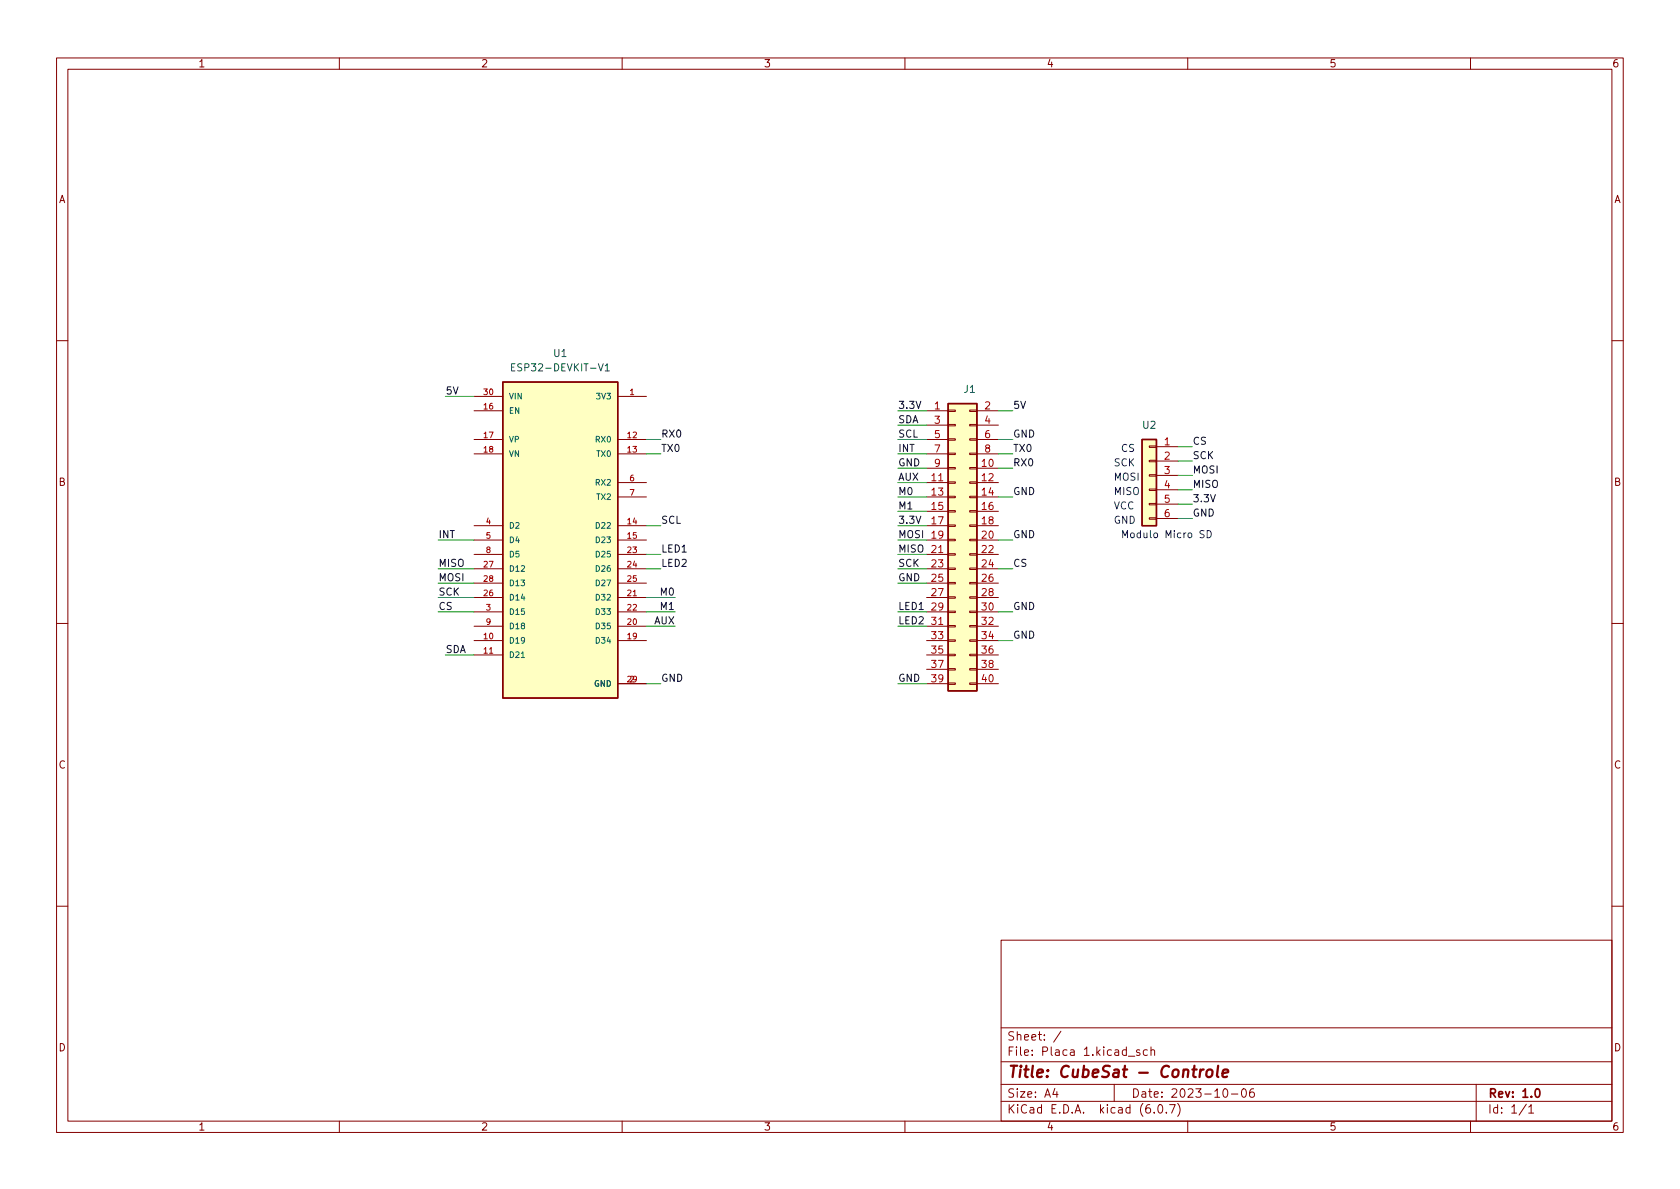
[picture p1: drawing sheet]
<svg xmlns="http://www.w3.org/2000/svg" width="297mm" height="210mm" viewBox="0 0 297 210" stroke-linecap="round" stroke-linejoin="round" font-family="sans-serif">
<g fill="none" stroke="#840000" stroke-width=".18">
<path d="M10 10.2h277v190.1h-277zM12 12.2h273v186.1h-273zM60 10.2v2M110 10.2v2M160 10.2v2M210 10.2v2M260 10.2v2M10 60.2h2M83.8 72.6h5.1M83.8 77.7h5.1M83.8 70.1h5.1M109.2 77.7h5.1"/>
<path d="M109.2 70.1h5.1M163.8 72.6h3.8M163.8 75.2h3.8M163.8 77.7h3.8M167.6 77.6h1.3v.2h-1.3zM167.6 75.1h1.3v.2h-1.3zM167.6 72.5h1.3v.3h-1.3zM171.4 77.6h1.3v.2h-1.3zM171.4 75.1h1.3v.2h-1.3zM171.4 72.5h1.3v.3h-1.3zM172.7 72.6h3.8M172.7 75.2h3.8"/>
<path d="M172.7 77.7h3.8M203.2 78.9h1.3v.2h-1.3zM204.5 79h3.8M285 60.2h2M83.8 93h5.1M83.8 95.5h5.1M83.8 98h5.1M83.8 80.3h5.1M109.2 85.3h5.1M109.2 87.9h5.1M109.2 93h5.1M109.2 95.5h5.1"/>
<path d="M109.2 98h5.1M109.2 80.3h5.1M163.8 82.8h3.8M163.8 85.3h3.8M163.8 87.9h3.8M163.8 90.4h3.8M163.8 93h3.8M163.8 95.5h3.8M163.8 98h3.8M163.8 80.3h3.8M167.6 97.9h1.3v.3h-1.3zM167.6 95.4h1.3v.2h-1.3z"/>
<path d="M167.6 92.8h1.3v.3h-1.3zM167.6 90.3h1.3v.2h-1.3zM167.6 87.8h1.3v.2h-1.3zM167.6 85.2h1.3v.3h-1.3zM167.6 82.7h1.3v.2h-1.3zM167.6 80.1h1.3v.3h-1.3zM171.4 97.9h1.3v.3h-1.3zM171.4 95.4h1.3v.2h-1.3zM171.4 92.8h1.3v.3h-1.3zM171.4 90.3h1.3v.2h-1.3zM171.4 87.8h1.3v.2h-1.3zM171.4 85.2h1.3v.3h-1.3z"/>
<path d="M171.4 82.7h1.3v.2h-1.3zM171.4 80.1h1.3v.3h-1.3zM172.7 82.8h3.8M172.7 85.3h3.8M172.7 87.9h3.8M172.7 90.4h3.8M172.7 93h3.8M172.7 95.5h3.8M172.7 98h3.8M172.7 80.3h3.8M203.2 91.6h1.3v.2h-1.3zM203.2 89h1.3v.3h-1.3z"/>
<path d="M203.2 86.5h1.3v.2h-1.3zM203.2 83.9h1.3v.3h-1.3zM203.2 81.4h1.3v.3h-1.3zM204.5 81.5h3.8M204.5 84.1h3.8M204.5 86.6h3.8M204.5 89.1h3.8M204.5 91.7h3.8M10 110.2h2M83.8 100.6h5.1M83.8 103.1h5.1M83.8 105.7h5.1"/>
<path d="M83.8 108.2h5.1M83.8 110.7h5.1M83.8 113.3h5.1M83.8 115.8h5.1M109.2 100.6h5.1M109.2 103.1h5.1M109.2 105.7h5.1M109.2 108.2h5.1M109.2 110.7h5.1M109.2 113.3h5.1M163.8 100.6h3.8M163.8 103.1h3.8"/>
<path d="M163.8 105.7h3.8M163.8 108.2h3.8M163.8 110.7h3.8M163.8 113.3h3.8M163.8 115.8h3.8M163.8 118.4h3.8M167.6 118.2h1.3v.3h-1.3zM167.6 115.7h1.3v.2h-1.3zM167.6 113.2h1.3v.2h-1.3zM167.6 110.6h1.3v.3h-1.3zM167.6 108.1h1.3v.2h-1.3zM167.6 105.5h1.3v.3h-1.3z"/>
<path d="M167.6 103h1.3v.2h-1.3zM167.6 100.5h1.3v.2h-1.3zM171.4 118.2h1.3v.3h-1.3zM171.4 115.7h1.3v.2h-1.3zM171.4 113.2h1.3v.2h-1.3zM171.4 110.6h1.3v.3h-1.3zM171.4 108.1h1.3v.2h-1.3zM171.4 105.5h1.3v.3h-1.3zM171.4 103h1.3v.2h-1.3zM171.4 100.5h1.3v.2h-1.3zM172.7 100.6h3.8M172.7 103.1h3.8"/>
<path d="M172.7 105.7h3.8M172.7 108.2h3.8M172.7 110.7h3.8M172.7 113.3h3.8M172.7 115.8h3.8M172.7 118.4h3.8M285 110.2h2M109.2 120.9h5.1M163.8 120.9h3.8M167.6 120.8h1.3v.2h-1.3zM171.4 120.8h1.3v.2h-1.3zM172.7 120.9h3.8"/>
<path d="M10 160.2h2M177 166.3h108v32h-108zM285 160.2h2M60 198.3v2M110 198.3v2M160 198.3v2M177 194.8h108M177 191.8h108M177 187.8h108M177 181.8h108M186.5 192.5l-.4 1h1M186.9 193v1"/>
<path d="M187.6 182.4l-1.3 1.9M197 191.8v3M199.5 186.8h1.1M201.5 185.7l-.4-.1-.2 .2 .1 .3 .5 .1v.4h-.6M202.9 185.7l-.5-.1-.3 .3v.4l.2 .3h.6M203.5 185.8l.2-.2 .4 .1v.9M203.5 185.1v1.5M204.1 196.7v.1M204.9 195.4l.2-.1a.81 .81 0 0 1 .6 .7 .81 .81 0 0 1-.3 .8h-.2a.81 .81 0 0 1-.6-.6 .81 .81 0 0 1 .3-.8zM206.2 196.7v.1M206.8 195.3h1l-.7 1.5M208.2 195.1a1.72 1.72 0 0 1 0 2.3"/>
<path d="M210 198.3v2M216.4 192.6l.2-.1a.81 .81 0 0 1 .6 .7 .81 .81 0 0 1-.3 .8h-.2a.81 .81 0 0 1-.6-.6 .81 .81 0 0 1 .3-.8zM217.7 193.5h1.2M219.7 192.6l.2-.1a.81 .81 0 0 1 .5 .7 .81 .81 0 0 1-.3 .8h-.1a.81 .81 0 0 1-.6-.6 .81 .81 0 0 1 .3-.8zM221.6 192.5a.59 .59 0 0 0-.7 .7v.5l.2 .3h.4l.2-.1 .1-.5-.2-.2-.4-.1-.3 .3M260 198.3v2M261 191.8v6.5M269.9 195.3l-1.3 1.9M270.3 195.8l.4-.5v1.5M270.3 196.8h.9"/>
</g>
<path d="M271.6 192.6l.2-.1a.82 .82 0 0 1 .6 .7 .82 .82 0 0 1-.3 .8h-.2a.81 .81 0 0 1-.6-.6 .81 .81 0 0 1 .3-.8z" fill="none" stroke="#840000" stroke-width=".3"/>
<path d="M212.3 189.1l-.2 1.4M212.8 189.1l-.4 .1-.2 .3M213.5 189.3a.52 .52 0 0 1 .5-.2 .52 .52 0 0 1 .4 .4l-.1 .6a.55 .55 0 0 1-.5 .4 .55 .55 0 0 1-.5-.4zM215.4 188.5l-.2 1.7 .2 .3M216.2 189.8l.9-.2v-.4l-.6-.1-.3 .3v1l.2 .1 .6-.1" fill="none" stroke="#840000" stroke-width=".4"/>
<g fill="#ffffc2" stroke="#ffffc2" stroke-width=".18">
<path d="M167.6 71.4h5.1v50.8h-5.1z"/>
<path d="M88.9 67.6h20.3v55.8h-20.3z"/>
<path d="M201.9 77.7h2.6v15.3h-2.6z"/>
</g>
<path d="M88.9 67.6h20.3v55.8h-20.3zM167.6 71.4h5.1v50.8h-5.1zM201.9 77.7h2.6v15.3h-2.6z" fill="none" stroke="#840000" stroke-width=".25"/>
<path d="M90.4 64.9h.5M91 64.3h-.6v1.3h.6M107 64.7l.4-.4v1.3M107 65.6h.7M92.2 116.3h.5" fill="none" stroke="#006464" stroke-width=".18"/>
<path d="M212.9 93.9l-.5-.1-.2 .1v.4l.6 .2 .1 .3-.2 .3-.5-.1M213.4 93.8a.64 .64 0 0 1 .8 .7 .64 .64 0 0 1-.8 .6z" fill="none" stroke="#0000c2" stroke-width=".18"/>
<g fill="none" stroke="#009600" stroke-width=".18">
<path d="M78.7 70.1h5.1M114.3 77.7h2.5M158.7 77.7h5.1M158.7 72.6h5.1M158.7 75.2h5.1M176.5 77.7h2.6M176.5 72.6h2.6M208.3 79h2.5M77.5 95.5h6.3M114.3 93h2.5M114.3 98h2.5M114.3 80.3h2.5"/>
<path d="M158.7 93h5.1M158.7 95.5h5.1M158.7 98h5.1M158.7 85.3h5.1M158.7 87.9h5.1M158.7 82.8h5.1M158.7 80.3h5.1M158.7 90.4h5.1M176.5 95.5h2.6M176.5 87.9h2.6M176.5 82.8h2.6M176.5 80.3h2.6"/>
<path d="M208.3 84.1h2.5M208.3 86.6h2.5M208.3 89.1h2.5M208.3 81.5h2.5M208.3 91.7h2.5M77.5 100.6h6.3M77.5 105.7h6.3M77.5 108.2h6.3M77.5 103.1h6.3M78.7 115.8h5.1M114.3 100.6h2.5M114.3 105.7h5.1"/>
<path d="M114.3 108.2h5.1M114.3 110.7h5.1M158.7 100.6h5.1M158.7 108.2h5.1M158.7 110.7h5.1M158.7 103.1h5.1M176.5 100.6h2.6M176.5 108.2h2.6M176.5 113.3h2.6M114.3 120.9h2.5M158.7 120.9h5.1"/>
</g>
<text font-size="2.8" fill="#840000" x="178" y="190.6">Title: CubeSat - Controle</text>
<g font-size="2.1" fill="#840000">
<text x="178" y="184">Sheet: /</text>
<text x="178" y="186.7">File: Placa 1.kicad_sch</text>
<text x="178" y="196.9">KiCad E.D.A. kicad (6.0.7)</text>
<text x="178" y="194.1">Size: A4</text>
<text x="200" y="194.1">Date: 2023-10-06</text>
<text x="263" y="194.1">Rev: 1.0</text>
<text x="263" y="196.9">Id: 1/1</text>
</g>
<g font-size="1.8" fill="#840000">
<text x="35" y="11.9">1</text>
<text x="85" y="11.9">2</text>
<text x="135" y="11.9">3</text>
<text x="185" y="11.9">4</text>
<text x="235" y="11.9">5</text>
<text x="285" y="11.9">6</text>
<text x="10.3" y="35.9">A</text>
<text x="285.3" y="35.9">A</text>
<text x="10.3" y="85.9">B</text>
<text x="285.3" y="85.9">B</text>
<text x="10.3" y="135.9">C</text>
<text x="285.3" y="135.9">C</text>
<text x="10.3" y="185.9">D</text>
<text x="285.3" y="185.9">D</text>
<text x="35" y="199.9">1</text>
<text x="85" y="199.9">2</text>
<text x="135" y="199.9">3</text>
<text x="185" y="199.9">4</text>
<text x="235" y="199.9">5</text>
<text x="285" y="199.9">6</text>
</g>
<g font-size="1.8" fill="#006464">
<text x="91.4" y="65.7">ESP32-DEVKIT-V1</text>
<text x="97.9" y="63.1">U1</text>
<text x="170.5" y="69.5">J1</text>
<text x="202.1" y="75.8">U2</text>
</g>
<g font-size="1.8" fill="#0f0f0f">
<text x="78.7" y="69.7">5V</text>
<text x="116.8" y="77.4">RX0</text>
<text x="158.7" y="77.4">SCL</text>
<text x="158.7" y="72.3">3.3V</text>
<text x="158.7" y="74.8">SDA</text>
<text x="179.1" y="77.4">GND</text>
<text x="179.1" y="72.3">5V</text>
<text x="116.8" y="79.9">TX0</text>
<text x="158.7" y="79.9">INT</text>
<text x="158.7" y="82.4">GND</text>
<text x="179.1" y="82.4">RX0</text>
<text x="179.1" y="79.9">TX0</text>
<text x="210.8" y="83.7">MOSI</text>
<text x="210.8" y="78.6">CS</text>
<text x="210.8" y="81.2">SCK</text>
<text x="158.7" y="85">AUX</text>
<text x="158.7" y="87.5">M0</text>
<text x="179.1" y="87.5">GND</text>
<text x="210.8" y="88.8">3.3V</text>
<text x="210.8" y="86.3">MISO</text>
<text x="77.5" y="95.1">INT</text>
<text x="116.8" y="92.6">SCL</text>
<text x="158.7" y="90.1">M1</text>
<text x="158.7" y="95.1">MOSI</text>
<text x="158.7" y="92.6">3.3V</text>
<text x="179.1" y="95.1">GND</text>
<text x="210.8" y="91.3">GND</text>
<text x="77.5" y="100.2">MISO</text>
<text x="116.8" y="97.7">LED1</text>
<text x="116.8" y="100.2">LED2</text>
<text x="158.7" y="97.7">MISO</text>
<text x="158.7" y="100.2">SCK</text>
<text x="179.1" y="100.2">CS</text>
<text x="77.5" y="107.8">CS</text>
<text x="77.5" y="102.8">MOSI</text>
<text x="77.5" y="105.3">SCK</text>
<text x="116.9" y="105.3">M0</text>
<text x="116.9" y="107.8">M1</text>
<text x="158.7" y="107.8">LED1</text>
<text x="158.7" y="102.8">GND</text>
<text x="179.1" y="107.8">GND</text>
<text x="115.6" y="110.4">AUX</text>
<text x="158.7" y="110.4">LED2</text>
<text x="179.1" y="112.9">GND</text>
<text x="78.7" y="115.5">SDA</text>
<text x="116.8" y="120.5">GND</text>
<text x="158.7" y="120.5">GND</text>
</g>
<g font-size="1.8" fill="#a90000">
<text x="165.2" y="72.4">1</text>
<text x="165.2" y="74.9">3</text>
<text x="165.2" y="77.5">5</text>
<text x="174.1" y="72.4">2</text>
<text x="174.1" y="74.9">4</text>
<text x="174.1" y="77.5">6</text>
<text x="165.2" y="80">7</text>
<text x="165.2" y="82.5">9</text>
<text x="173.6" y="82.5">10</text>
<text x="174.1" y="80">8</text>
<text x="205.9" y="78.7">1</text>
<text x="205.9" y="81.3">2</text>
<text x="205.9" y="83.8">3</text>
<text x="164.8" y="85.1">11</text>
<text x="164.8" y="87.6">13</text>
<text x="173.6" y="85.1">12</text>
<text x="173.6" y="87.6">14</text>
<text x="205.9" y="86.4">4</text>
<text x="205.9" y="88.9">5</text>
<text x="164.8" y="90.2">15</text>
<text x="164.8" y="92.7">17</text>
<text x="164.8" y="95.2">19</text>
<text x="173.6" y="90.2">16</text>
<text x="173.6" y="92.7">18</text>
<text x="173.6" y="95.2">20</text>
<text x="205.9" y="91.4">6</text>
<text x="164.8" y="97.8">21</text>
<text x="164.8" y="100.3">23</text>
<text x="173.6" y="97.8">22</text>
<text x="173.6" y="100.3">24</text>
<text x="164.8" y="102.9">25</text>
<text x="164.8" y="105.4">27</text>
<text x="164.8" y="107.9">29</text>
<text x="173.6" y="102.9">26</text>
<text x="173.6" y="105.4">28</text>
<text x="173.6" y="107.9">30</text>
<text x="164.8" y="110.5">31</text>
<text x="164.8" y="113">33</text>
<text x="173.6" y="110.5">32</text>
<text x="173.6" y="113">34</text>
<text x="164.8" y="115.6">35</text>
<text x="164.8" y="118.1">37</text>
<text x="173.6" y="115.6">36</text>
<text x="173.6" y="118.1">38</text>
<text x="164.8" y="120.6">39</text>
<text x="173.6" y="120.6">40</text>
</g>
<g font-size="1.8" fill="#0000c2">
<text x="196.8" y="82.4">SCK</text>
<text x="198.1" y="79.9">CS</text>
<text x="196.8" y="87.5">MISO</text>
<text x="196.8" y="85">MOSI</text>
<text x="196.8" y="90.1">VCC</text>
<text x="196.8" y="92.6">GND</text>
<text x="198.1" y="95.1">Modulo Micro SD</text>
</g>
<g font-size="1.4" fill="#a90000">
<text x="85.6" y="69.8">30</text>
<text x="111.4" y="69.8">1</text>
<text x="85.6" y="72.4">16</text>
<text x="85.6" y="77.5">17</text>
<text x="111" y="77.5">12</text>
<text x="85.6" y="80">18</text>
<text x="111" y="80">13</text>
<text x="111.4" y="85.1">6</text>
<text x="111.4" y="87.6">7</text>
<text x="86" y="92.7">4</text>
<text x="86" y="95.2">5</text>
<text x="111" y="92.7">14</text>
<text x="111" y="95.2">15</text>
<text x="85.6" y="100.3">27</text>
<text x="86" y="97.8">8</text>
<text x="111" y="97.8">23</text>
<text x="111" y="100.3">24</text>
<text x="85.6" y="105.4">26</text>
<text x="85.6" y="102.9">28</text>
<text x="86" y="107.9">3</text>
<text x="111" y="105.4">21</text>
<text x="111" y="107.9">22</text>
<text x="111" y="102.9">25</text>
<text x="85.6" y="113">10</text>
<text x="86" y="110.5">9</text>
<text x="111" y="113">19</text>
<text x="111" y="110.5">20</text>
<text x="85.6" y="115.6">11</text>
<text x="111.4" y="120.6">2</text>
</g>
<g font-size="1.4" fill="#006464">
<text x="89.9" y="70.6">VIN</text>
<text x="105.7" y="70.6">3V3</text>
<text x="89.9" y="73.1">EN</text>
<text x="89.9" y="78.2">VP</text>
<text x="89.9" y="80.8">VN</text>
<text x="105.5" y="78.2">RX0</text>
<text x="105.6" y="80.8">TX0</text>
<text x="105.5" y="85.8">RX2</text>
<text x="105.6" y="88.4">TX2</text>
<text x="89.9" y="93.5">D2</text>
<text x="105.6" y="93.5">D22</text>
<text x="89.9" y="101.1">D12</text>
<text x="89.9" y="96">D4</text>
<text x="89.9" y="98.5">D5</text>
<text x="105.6" y="96">D23</text>
<text x="105.6" y="98.5">D25</text>
<text x="105.6" y="101.1">D26</text>
<text x="89.9" y="106.2">D14</text>
<text x="89.9" y="103.6">D13</text>
<text x="105.6" y="106.2">D32</text>
<text x="105.6" y="103.6">D27</text>
<text x="89.9" y="113.8">D19</text>
<text x="89.9" y="108.7">D15</text>
<text x="89.9" y="111.2">D18</text>
<text x="105.6" y="113.8">D34</text>
<text x="105.6" y="111.2">D35</text>
<text x="105.6" y="108.7">D33</text>
<text x="89.9" y="116.3">D21</text>
<text x="105.1" y="121.4">GND</text>
</g>
</svg>
